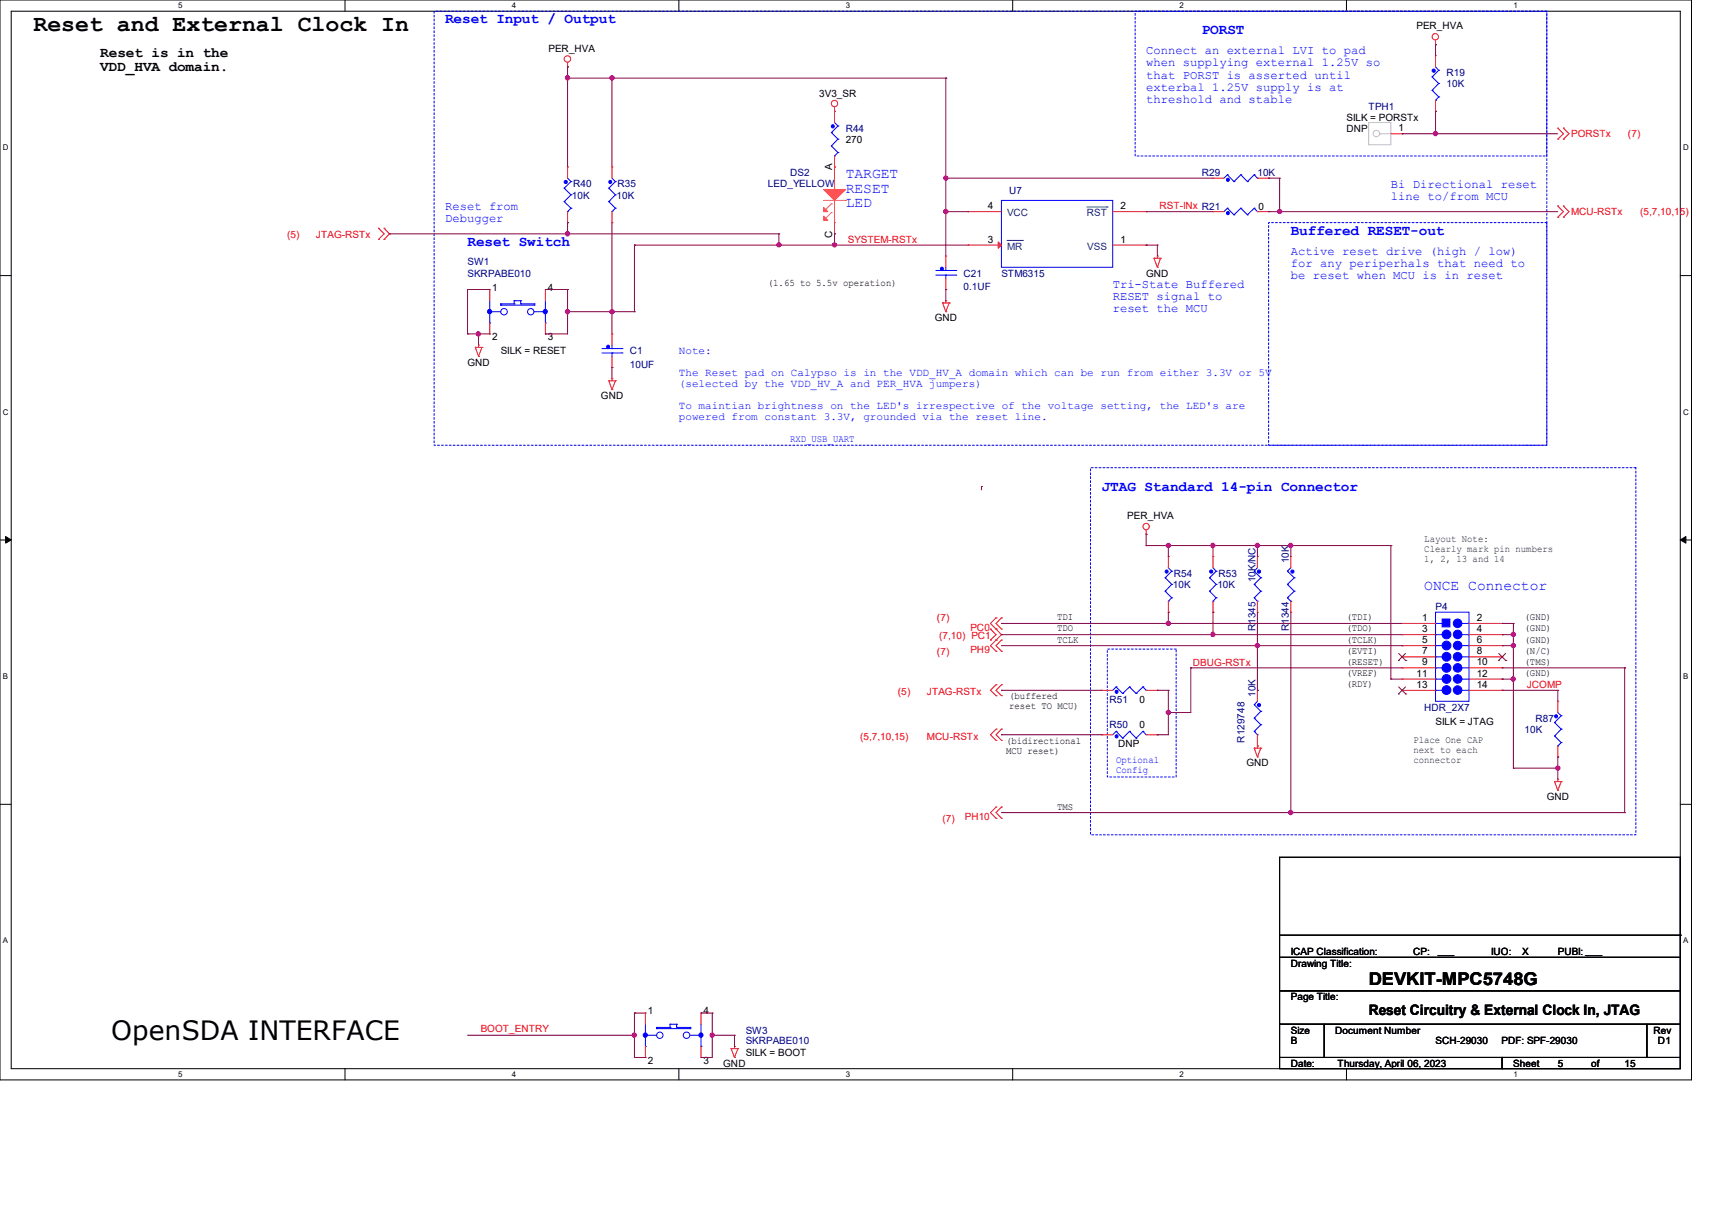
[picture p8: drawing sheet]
<svg xmlns="http://www.w3.org/2000/svg" width="297mm" height="210mm" viewBox="0 0 297 210" stroke-linecap="round" stroke-linejoin="round" font-family="sans-serif">
<path d="M0 0h293.5v187.3h-293.5zM1.9 1.9h289.6v183.4h-289.6z" fill="none" stroke="#000" stroke-width=".17"/>
<g fill="#fff">
<path d="M30.9 .2h.8v1.5h-.8z"/>
<path d="M30.9 185.5h.8v1.6h-.8z"/>
</g>
<path d="M59.9 0v1.9M59.9 185.3v2" fill="none" stroke="#000" stroke-width=".17"/>
<g fill="#fff">
<path d="M88.8 .2h.8v1.5h-.8z"/>
<path d="M88.8 185.5h.8v1.6h-.8z"/>
</g>
<path d="M117.8 0v1.9M117.8 185.3v2" fill="none" stroke="#000" stroke-width=".17"/>
<g fill="#fff">
<path d="M146.7 .2h.8v1.5h-.8z"/>
<path d="M146.7 185.5h.8v1.6h-.8z"/>
</g>
<path d="M175.7 0v1.9M175.7 185.3v2" fill="none" stroke="#000" stroke-width=".17"/>
<g fill="#fff">
<path d="M204.6 .2h.8v1.5h-.8z"/>
<path d="M204.6 185.5h.8v1.6h-.8z"/>
</g>
<path d="M233.6 0v1.9M233.6 185.3v2" fill="none" stroke="#000" stroke-width=".17"/>
<g fill="#fff">
<path d="M262.6 .2h.7v1.5h-.7z"/>
<path d="M262.6 185.5h.7v1.6h-.7z"/>
<path d="M.5 24.8h1v1.6h-1z"/>
<path d="M292 24.8h1v1.6h-1z"/>
<path d="M.5 70.7h1v1.5h-1z"/>
<path d="M292 70.7h1v1.5h-1z"/>
</g>
<path d="M0 47.8h1.9M291.5 47.8h2" fill="none" stroke="#000" stroke-width=".17"/>
<g fill="#fff">
<path d="M.5 116.5h.9v1.6h-.9z"/>
<path d="M292 116.5h.9v1.6h-.9z"/>
</g>
<path d="M0 93.6h1.9M291.5 93.6h2" fill="none" stroke="#000" stroke-width=".17"/>
<path d="M1 93l.9 .6-.9 .6zM291.5 93.6l1-.6v1.2z" fill="#000" stroke="#000" stroke-width=".17"/>
<g fill="#fff">
<path d="M.5 162.4h.9v1.5h-.9z"/>
<path d="M292 162.4h.9v1.5h-.9z"/>
</g>
<path d="M0 139.5h1.9M291.5 139.5h2M222 148.7h69.5v17.3h-69.5zM222 166h69.5v5.8h-69.5zM222 171.8h69.5v5.8h-69.5zM222 177.6h7.7v5.8h-7.7zM222 162.2h69.5M229.7 177.6h56v5.8h-56zM285.7 177.6h5.8v5.8h-5.8zM291.5 162.2h.1M222 183.4h38.6v1.9h-38.6zM260.6 183.4h30.9v1.9h-30.9z" fill="none" stroke="#000" stroke-width=".17"/>
<path d="M75.3 1.9h193.1v75.3h-193.1zM196.9 1.9h71.5v25.2h-71.5zM220.1 38.6h48.3v38.6h-48.3zM189.2 81.1h94.6v63.7h-94.6zM192.1 112.6h11.9v22.1h-11.9z" fill="none" stroke="#00f" stroke-width=".17" stroke-dasharray=".3"/>
<g fill="none" stroke="#f00" stroke-width=".17">
<path d="M98.5 11.6h.1M98.5 10.8v.8M144.8 19.3h.1M144.8 18.5v2.8M249 7.7h.1M249 9.7h.1M249 19.3h.1M249 7v.7M249 9.7v1.9M249 17.4v1.9M65.7 39.6h.1M65.7 39.6l.9 1-.9 .9"/>
<path d="M66.6 39.6h.1M66.6 39.6l1 1-1 .9M98.5 29h.1M98.5 38.6h.1M98.5 29v1.9M98.5 36.7v1.9M106.2 29h.1M106.2 38.6h.1M106.2 29v1.9M106.2 36.7v1.9M144.8 29h.1M144.8 27.1v3.8"/>
<path d="M144.8 38.6v2M168 36.7h.1M168 36.7h5.7M193 36.7h5.8M198.8 36.7h.1M210.4 30.9h.1M210.4 36.7h.1M210.4 36.7h1.9M210.4 30.9h1.9M218.1 36.7h2M218.1 30.9h2M220.1 30.9h.1"/>
<path d="M220.1 36.7h.1M241.3 23.2h1.9M243.2 23.2h.1M270.3 37.7h.1M270.3 35.7h.1M270.3 24.1h.1M270.3 22.2h.1M270.3 35.7l.9 1-.9 1M270.3 22.2l.9 1-.9 .9M271.2 37.7h.1M271.2 35.7h.1M271.2 24.1h.1"/>
<path d="M271.2 22.2h.1M271.2 35.7l1 1-1 1M271.2 22.2l1 1-1 .9M65.7 41.5h.1M66.6 41.5h.1M83 59.9h.1M83 59.9v.3M85 50.2h.1M85 57.9h.1M85 50.2v2M85 56v1.9M94.6 50.2h.1"/>
<path d="M94.6 57.9h.1M94.6 50.2v2M94.6 56v1.9M106.2 57.9h.1M106.2 57.9v2M144.8 40.6h.1M163.5 52.5h.1M163.5 52.5h1.2M163.5 52.5l.6 1.6M164.1 52.2h.1M164.1 54.1h.1M164.1 44.4h.1"/>
<path d="M164.1 50.2h.1M164.1 44.4v2M164.1 48.3v1.9M164.1 52.2v.3M164.7 52.5h.1M164.7 52.5l-.6 1.6M168 42.5h.1M168 42.5h5.7M193 42.5h5.8M198.8 42.5h.1M200.2 44.8h.1M200.2 44.8h1.1"/>
<path d="M200.2 44.8l.6 1.6M200.8 44.4h.1M200.8 46.4h.1M200.8 44.4v.4M201.3 44.8h.1M201.3 44.8l-.5 1.6M82.5 60.2h.1M82.5 60.2h1.1M82.5 60.2l.5 1.6M83 61.8h.1M83.6 60.2h.1M83.6 60.2l-.6 1.6"/>
<path d="M105.6 66h.1M105.6 66h1.2M105.6 66l.6 1.6M106.2 65.7h.1M106.2 67.6h.1M106.2 63.7h.1M106.2 61.8v1.9M106.2 65.7v.3M106.8 66h.1M106.8 66l-.6 1.6M198.8 92.7h.1M198.8 91.9v.8"/>
<path d="M202.7 96.5h.1M202.7 96.5v2M210.4 96.5h.1M210.4 96.5v2M218.1 96.5h.1M218.1 96.5v2M223.9 96.5h.1M223.9 96.5v2M171.8 109.1h.1M171.8 111h.1M171.8 109.1l1 1-1 .9M172.8 111h.1"/>
<path d="M172.8 109.1h.1M172.8 118.7h.1M172.8 107.1h.1M172.8 112.9h.1M172.8 109.1l.9 1-1.9 1.9 1 .9M172.8 118.7l-1 1 1 .9M172.8 107.1l-1 1 1 1M173.7 118.7h.1M173.7 109.1h.1M173.7 107.1h.1M173.7 112.9h.1M173.7 111h.1"/>
<path d="M173.7 118.7l-.9 1 .9 .9M173.7 107.1l-.9 1 .9 1M173.7 111l-.9 1 .9 .9M191.1 119.7h.1M191.1 119.7h1.9M198.8 119.7h2M200.8 119.7h.1M202.7 106.2h.1M202.7 104.3v1.9M210.4 106.2h.1M210.4 104.3v1.9M218.1 119.7h.1"/>
<path d="M218.1 106.2h.1M218.1 104.3v1.9M218.1 119.7v1.9M223.9 106.2h.1M223.9 104.3v1.9M243.2 108.1h.1M243.2 110.1h.1M243.2 112h.1M243.2 113.9h.1M243.2 115.8h.1M243.2 117.8h.1M243.2 119.7h.1"/>
<path d="M243.2 108.1h5.8M243.2 110.1h5.8M243.2 112h5.8M243.2 113.9h5.8M243.2 115.8h5.8M243.2 117.8h5.8M243.2 119.7h5.8M254.8 108.1h5.8M254.8 110.1h5.8M254.8 112h5.8M254.8 113.9h5.8M254.8 115.8h5.8"/>
<path d="M254.8 117.8h5.8M254.8 119.7h5.8M260.6 108.1h.1M260.6 110.1h.1M260.6 112h.1M260.6 113.9h.1M260.6 115.8h.1M260.6 117.8h.1M260.6 119.7h.1M172.8 126.4h.1M172.8 128.4h.1M172.8 120.6h.1"/>
<path d="M172.8 140h.1M172.8 126.4l-1 1 1 1M172.8 140l-1 .9 1 1M173.7 126.4h.1M173.7 128.4h.1M173.7 120.6h.1M173.7 140h.1M173.7 126.4l-.9 1 .9 1M173.7 140l-.9 .9 .9 1M191.1 127.4h.1M191.1 127.4h1.9M198.8 127.4h2"/>
<path d="M200.8 127.4h.1M217.6 129.8h.1M217.6 129.8h1.1M217.6 129.8l.5 1.5M218.1 129.4h.1M218.1 131.3h.1M218.1 127.4v2.4M218.7 129.8h.1M218.7 129.8l-.6 1.5M269.7 135.6h.1M269.7 135.6h1.1M269.7 135.6l.6 1.5"/>
<path d="M270.3 135.1h.1M270.3 137.1h.1M270.3 121.6h.1M270.3 131.3h.1M270.3 121.6v2M270.3 129.4v1.9M270.3 135.1v.5M270.8 135.6h.1M270.8 135.6l-.5 1.5M172.8 141.9h.1M173.7 141.9h.1M112 175.7h.1"/>
<path d="M112 175.7v1.9M121.6 175.7h.1M121.6 175.7v1.9M112 183.4h.1M112 181.5v1.9M121.6 183.4h.1M121.6 181.5v1.9M126.8 181.9h.1M126.8 181.9h1.2M126.8 181.9l.6 1.5M127.4 181.5h.1M127.4 183.4h.1"/>
<path d="M127.4 181.5v.4M128 181.9h.1M128 181.9l-.6 1.5"/>
<circle cx="98.5" cy="10.2" r=".56"/>
<circle cx="144.8" cy="17.9" r=".55"/>
<circle cx="249" cy="6.4" r=".55"/>
<circle cx="198.8" cy="91.3" r=".55"/>
</g>
<g fill="none" stroke="#00f" stroke-width=".17">
<path d="M248.5 13.3h.1M248.5 15.7h.1M248.5 13.3l1.1 1.2M248.5 15.7l1.1 1.1M249 17.4h.1M249 11.6l.6 .6M249.6 12.2h.1M249.6 14.5h.1M249.6 16.8h.1M249.6 12.2l-1.1 1.1M249.6 14.5l-1.1 1.2M249.6 16.8l-.6 .6"/>
<path d="M97.9 32.6h.1M97.9 35h.1M97.9 32.6l1.2 1.2M97.9 35l1.2 1.1M98.5 36.7h.1M98.5 30.9l.6 .6M99.1 31.5h.1M99.1 33.8h.1M99.1 36.1h.1M99.1 31.5l-1.2 1.1M99.1 33.8l-1.2 1.2M99.1 36.1l-.6 .6"/>
<path d="M105.6 32.6h.1M105.6 35h.1M105.6 32.6l1.2 1.2M105.6 35l1.2 1.1M106.2 36.7h.1M106.2 30.9l.6 .6M106.8 31.5h.1M106.8 33.8h.1M106.8 36.1h.1M106.8 31.5l-1.2 1.1M106.8 33.8l-1.2 1.2M106.8 36.1l-.6 .6"/>
<path d="M144.2 23h.1M144.2 25.3h.1M144.2 23l1.2 1.1M144.2 25.3l1.2 1.2M144.8 27.1h.1M144.8 21.3l.6 .5M145.4 21.8h.1M145.4 24.1h.1M145.4 26.5h.1M145.4 21.8l-1.2 1.2M145.4 24.1l-1.2 1.2M145.4 26.5l-.6 .6"/>
<path d="M173.7 34.8h19.3v11.6h-19.3zM212.9 30.3h.1M212.9 36.1h.1M212.9 30.3l-.6 .6M212.9 30.3l1.2 1.2M212.9 36.1l-.6 .6M212.9 36.1l1.2 1.2M214.1 31.5h.1M214.1 37.3h.1M215.3 30.3h.1M215.3 36.1h.1M215.3 30.3l-1.2 1.2"/>
<path d="M215.3 30.3l1.1 1.2M215.3 36.1l-1.2 1.2M215.3 36.1l1.1 1.2M216.4 31.5h.1M216.4 37.3h.1M217.6 30.3h.1M217.6 36.1h.1M217.6 30.3l-1.2 1.2M217.6 30.3l.5 .6M217.6 36.1l-1.2 1.2M217.6 36.1l.5 .6M218.1 30.9h.1"/>
<path d="M218.1 36.7h.1M85 54.1h.1M85 56h.1M85 54.1h1.9M85 52.2v3.8M86.9 52.7h.1M86.9 52.9h.1M86.9 52.9h5.8M86.9 52.7h2.3M86.9 52.7v.2M89.2 52.2h.1M89.2 52.7h.1"/>
<path d="M89.2 52.2h1.1M89.2 52.2v.5M90.3 52.7h.1M90.3 52.2h.1M90.3 52.7h2.4M90.3 52.2v.5M92.7 52.9h.1M92.7 52.7h.1M92.7 52.7v.2M92.7 54.1h1.9M94.6 54.1h.1M94.6 56h.1"/>
<path d="M94.6 52.2v3.8M106.2 59.9v.6M162.3 47.7h3.5M162.3 46.9h3.5M164.1 47.7h.1M164.1 46.9h.1M164.1 46.4v.5M164.1 47.7v.6M165.8 47.7h.1M165.8 46.9h.1M104.4 61.2h3.5M104.4 60.5h3.5"/>
<path d="M106.2 61.2h.1M106.2 60.5h.1M106.2 61.2v.6M107.9 61.2h.1M107.9 60.5h.1M202.7 98.5l.6 .6M203.3 99.1h.1M203.3 99.1l-1.2 1.1M210.4 98.5l.6 .6M211 99.1h.1M211 99.1l-1.2 1.1M217.6 99.1h.1"/>
<path d="M217.6 99.1l1.1 1.1M218.1 98.5l-.5 .6M223.4 99.1h.1M223.4 99.1l1.1 1.1M223.9 98.5l-.5 .6M193.6 119.1h.1M193.6 119.1l-.6 .6M193.6 119.1l1.2 1.2M196 119.1h.1M196 119.1l-1.2 1.2M196 119.1l1.1 1.2M198.3 119.1h.1"/>
<path d="M198.3 119.1l-1.2 1.2M198.3 119.1l.5 .6M198.8 119.7h.1M202.1 100.2h.1M202.1 102.5h.1M202.1 100.2l1.2 1.1M202.1 102.5l1.2 1.2M202.7 104.3h.1M203.3 101.3h.1M203.3 103.7h.1M203.3 101.3l-1.2 1.2M203.3 103.7l-.6 .6"/>
<path d="M209.8 100.2h.1M209.8 102.5h.1M209.8 100.2l1.2 1.1M209.8 102.5l1.2 1.2M210.4 104.3h.1M211 101.3h.1M211 103.7h.1M211 101.3l-1.2 1.2M211 103.7l-.6 .6M217.6 101.3h.1M217.6 103.7h.1M217.6 101.3l1.1 1.2"/>
<path d="M217.6 103.7l.5 .6M218.1 104.3h.1M218.7 100.2h.1M218.7 102.5h.1M218.7 100.2l-1.1 1.1M218.7 102.5l-1.1 1.2M223.4 101.3h.1M223.4 103.7h.1M223.4 101.3l1.1 1.2M223.4 103.7l.5 .6M223.9 104.3h.1M224.5 100.2h.1"/>
<path d="M224.5 102.5h.1M224.5 100.2l-1.1 1.1M224.5 102.5l-1.1 1.2M249 106.2h5.8v15.4h-5.8zM249 108.1h.1M249 110.1h.1M249 112h.1M249 113.9h.1M249 115.8h.1M249 117.8h.1M249 119.7h.1M249 108.1h2"/>
<path d="M249 110.1h2M249 112h2M249 113.9h2M249 115.8h2M249 117.8h2M249 119.7h2M252.9 119.7h.1M252.9 117.8h.1M252.9 115.8h.1M252.9 113.9h.1M252.9 112h.1M252.9 110.1h.1"/>
<path d="M252.9 108.1h.1M252.9 108.1h1.9M252.9 110.1h1.9M252.9 112h1.9M252.9 113.9h1.9M252.9 115.8h1.9M252.9 117.8h1.9M252.9 119.7h1.9M193.6 126.8h.1M193.6 126.8l-.6 .6M193.6 126.8l1.2 1.2M194.8 128h.1"/>
<path d="M194.8 120.3h.1M196 126.8h.1M196 126.8l-1.2 1.2M196 126.8l1.1 1.2M197.1 128h.1M197.1 120.3h.1M198.3 126.8h.1M198.3 126.8l-1.2 1.2M198.3 126.8l.5 .6M198.8 127.4h.1M217.6 122.2h.1M217.6 124.5h.1"/>
<path d="M217.6 126.8h.1M217.6 122.2l1.1 1.2M217.6 124.5l1.1 1.2M217.6 126.8l.5 .6M218.1 127.4h.1M218.1 121.6l-.5 .6M218.7 123.4h.1M218.7 125.7h.1M218.7 123.4l-1.1 1.1M218.7 125.7l-1.1 1.1M269.7 125.3h.1M269.7 127.6h.1"/>
<path d="M269.7 125.3l1.1 1.1M269.7 127.6l1.1 1.2M270.3 129.4h.1M270.3 123.6l.5 .5M270.8 124.1h.1M270.8 126.4h.1M270.8 128.8h.1M270.8 124.1l-1.1 1.2M270.8 126.4l-1.1 1.2M270.8 128.8l-.5 .6M112 179.5h.1M112 179.5h1.9"/>
<path d="M112 177.6v3.9M113.9 178.2h.1M113.9 178.4h.1M113.9 178.4h5.8M113.9 178.2h2.3M113.9 178.2v.2M116.2 177.6h.1M116.2 178.2h.1M116.2 177.6h1.2M116.2 177.6v.6M117.4 178.2h.1M117.4 177.6h.1"/>
<path d="M117.4 178.2h2.3M117.4 177.6v.6M119.7 178.4h.1M119.7 178.2h.1M119.7 178.2v.2M119.7 179.5h1.9M121.6 179.5h.1M121.6 177.6v3.9M112 181.5h.1M121.6 181.5h.1"/>
<circle cx="87.4" cy="54.1" r=".56"/>
<circle cx="92.1" cy="54.1" r=".55"/>
<circle cx="114.5" cy="179.5" r=".55"/>
<circle cx="119.1" cy="179.5" r=".56"/>
</g>
<g fill="#00f" stroke="#00f" stroke-width=".17">
<path d="M250.2 107.4h1.3v1.3h-1.3z" fill-rule="evenodd"/>
<circle cx="121.6" cy="179.5" r=".37"/>
<circle cx="111.9" cy="179.5" r=".37"/>
<circle cx="218.4" cy="122.3" r=".28"/>
<circle cx="105.5" cy="60.1" r=".27"/>
<circle cx="105.9" cy="31.6" r=".27"/>
<circle cx="94.6" cy="54" r=".37"/>
<circle cx="84.9" cy="54" r=".37"/>
<circle cx="252.9" cy="108.1" r=".74"/>
<circle cx="251" cy="110" r=".76"/>
<circle cx="252.9" cy="110" r=".74"/>
<circle cx="251" cy="112" r=".76"/>
<circle cx="252.9" cy="112" r=".74"/>
<circle cx="251" cy="113.9" r=".76"/>
<circle cx="252.9" cy="113.9" r=".74"/>
<circle cx="251" cy="115.8" r=".76"/>
<circle cx="252.9" cy="115.8" r=".74"/>
<circle cx="251" cy="117.8" r=".76"/>
<circle cx="252.9" cy="117.7" r=".74"/>
<circle cx="251" cy="119.7" r=".76"/>
<circle cx="252.9" cy="119.7" r=".74"/>
<circle cx="202.4" cy="99.1" r=".27"/>
<circle cx="224.2" cy="99.1" r=".28"/>
<circle cx="213" cy="31.2" r=".27"/>
<circle cx="210.1" cy="99.1" r=".28"/>
<circle cx="163.4" cy="46.6" r=".27"/>
<circle cx="213" cy="37" r=".27"/>
<circle cx="193.7" cy="127.7" r=".27"/>
<circle cx="218.4" cy="99.1" r=".28"/>
<circle cx="193.7" cy="120" r=".27"/>
<circle cx="269.9" cy="124.2" r=".27"/>
<circle cx="98.1" cy="31.6" r=".28"/>
<circle cx="248.7" cy="12.3" r=".28"/>
<circle cx="144.5" cy="21.9" r=".27"/>
</g>
<g fill="none" stroke="#c0c0c0" stroke-width=".17">
<path d="M237.4 21.3h3.9v3.8h-3.9zM239.4 23.2h.1M239.4 23.2h1.9"/>
<circle cx="238.8" cy="23.2" r=".56"/>
</g>
<path d="M188.6 35.9h3.5M192.1 35.9h.1M174.7 41.7h2.7M177.4 41.7h.1" fill="none" stroke="#004080" stroke-width=".17"/>
<path d="M173.2 42l.5 .5-.5 .6z" fill="#f00" stroke="#f00" stroke-width=".17"/>
<path d="M242.6 114.6h.1M242.7 113.3l1.2 1.3M242.7 119.1l1.2 1.3M243.8 113.3l-1.2 1.3M243.8 119.1l-1.2 1.3M243.9 114.6h.1M260 114.6h.1M260 113.3l1.2 1.3M261.2 113.3l-1.2 1.3M261.2 114.6h.1M242.6 120.4h.1M243.9 120.4h.1" fill="none" stroke="#804000" stroke-width=".17"/>
<g fill="#ff8040" stroke="#ff8040" stroke-width=".17">
<path d="M142.9 32.9h3.8l-1.9 1.9z"/>
<path d="M142.9 35.9l.7 .8h-.7z"/>
<path d="M142.9 37.5l.7 .7h-.7z"/>
</g>
<path d="M142.9 34.8h3.8M144.2 35.3h.1M144.2 36.9h.1M144.2 35.3l-.9 1M144.2 36.9l-.9 .9M144.8 32.9h.1M144.8 38.6h.1M144.8 30.9v2M144.8 34.8v3.8M146.7 34.8h.1" fill="none" stroke="#ff8040" stroke-width=".17"/>
<g fill="none" stroke="#800040" stroke-width=".17">
<path d="M98.5 13.5h.1M98.5 11.6h.1M98.5 11.6v17.4M98.5 13.5h65.6M106.2 13.5h.1M106.2 13.5v15.5M164.1 13.5h.1M164.1 13.5v30.9M249 19.3h.1M249 7.7h.1M249 7.7v2M249 19.3v3.9"/>
<path d="M98.5 38.6h.1M98.5 38.6v2M106.2 38.6v19.3M164.1 30.9h.1M164.1 36.7h.1M164.1 36.7h3.9M164.1 30.9h46.3M198.8 36.7h.1M198.8 36.7h11.6M220.1 36.7h.1M220.1 30.9h.1M220.1 36.7h50.2"/>
<path d="M220.1 30.9h1.9M222 30.9h.1M222 36.7h.1M222 30.9v5.8M243.2 23.2h.1M243.2 23.2h27.1M249 23.2h.1M67.6 40.6h.1M67.6 40.6h67.5M81.1 50.2h.1M81.1 57.9h.1M81.1 50.2v7.7"/>
<path d="M81.1 50.2h3.9M81.1 57.9h3.9M83 57.9h.1M83 57.9v2M94.6 57.9h.1M94.6 50.2h.1M94.6 50.2h3.9M98.5 54.1h.1M98.5 50.2h.1M98.5 50.2v7.7h-3.9M98.5 54.1h11.6M106.2 54.1h.1"/>
<path d="M110.1 54.1h.1M110.1 42.5h.1M110.1 42.5h57.9M110.1 42.5v11.6M135.1 40.6h.1M135.1 42.5h.1M135.1 40.6v1.9M144.8 42.5h.1M144.8 40.6h.1M144.8 40.6v1.9M164.1 50.2h.1M164.1 50.2v2"/>
<path d="M198.8 42.5h.1M198.8 42.5h2M200.8 42.5h.1M200.8 42.5v1.9M106.2 63.7h.1M106.2 63.7v2M170.3 84.4h.1M170.3 84.4v.6M198.8 94.6h.1M198.8 92.7h.1M198.8 94.6h42.5M198.8 92.7v1.9"/>
<path d="M202.7 94.6h.1M202.7 94.6v1.9M210.4 94.6h.1M210.4 94.6v1.9M218.1 94.6h.1M218.1 94.6v1.9M223.9 94.6h.1M223.9 94.6v1.9M241.3 94.6h.1M241.3 94.6v23.2M173.7 108.1h.1M173.7 110.1h.1"/>
<path d="M173.7 119.7h.1M173.7 108.1h69.5M173.7 110.1h69.5M173.7 112h69.5M173.7 119.7h17.4M200.8 119.7h.1M200.8 119.7h1.9M202.7 108.1h.1M202.7 106.2h.1M202.7 119.7h.1M202.7 106.2v1.9M202.7 119.7v7.7h-1.9"/>
<path d="M206.6 115.8h.1M206.6 115.8h36.6M206.6 115.8v7.8h-3.9M210.4 110.1h.1M210.4 106.2h.1M210.4 106.2v3.9M218.1 112h.1M218.1 119.7h.1M218.1 106.2v13.5M223.9 106.2v34.7M241.3 117.8h.1M241.3 117.8h1.9"/>
<path d="M243.2 112h.1M260.6 108.1h.1M260.6 110.1h.1M260.6 117.8h.1M260.6 119.7h.1M260.6 112h.1M260.6 108.1h2M260.6 110.1h2M260.6 112h2M260.6 115.8h21.3M260.6 119.7h9.7M260.6 117.8h2"/>
<path d="M262.6 108.1h.1M262.6 112h.1M262.6 117.8h.1M262.6 110.1h.1M262.6 108.1v25.1M270.3 119.7h.1M270.3 119.7v1.9M281.9 115.8h.1M281.9 115.8v25.1M173.7 127.4h.1M173.7 127.4h17.4M200.8 127.4h.1"/>
<path d="M202.7 123.6h.1M262.6 133.2h.1M262.6 133.2h7.7M270.3 131.3h.1M270.3 133.2h.1M270.3 131.3v3.8M173.7 140.9h108.2M223.9 140.9h.1M281.9 140.9h.1M81.1 179.5h29M110.1 179.5h.1M110.1 175.7h.1"/>
<path d="M110.1 175.7h1.9M110.1 175.7v7.7M121.6 175.7h.1M121.6 175.7h2M123.6 179.5h.1M123.6 175.7h.1M123.6 179.5h3.8M123.6 175.7v7.7h-2M127.4 179.5h.1M127.4 179.5v2M110.1 183.4h.1M110.1 183.4h1.9"/>
<path d="M121.6 183.4h.1"/>
</g>
<g fill="#f0f" stroke="#f0f" stroke-width=".17">
<circle cx="98.4" cy="13.5" r=".37"/>
<circle cx="106.2" cy="54" r=".37"/>
<circle cx="144.8" cy="42.5" r=".37"/>
<circle cx="222" cy="36.7" r=".37"/>
<circle cx="106.2" cy="13.5" r=".37"/>
<circle cx="249" cy="23.2" r=".37"/>
<circle cx="98.4" cy="40.5" r=".37"/>
<circle cx="164.1" cy="30.9" r=".37"/>
<circle cx="98.4" cy="54" r=".37"/>
<circle cx="83" cy="57.9" r=".37"/>
<circle cx="164.1" cy="36.7" r=".37"/>
<circle cx="202.7" cy="108.1" r=".37"/>
<circle cx="210.4" cy="110" r=".37"/>
<circle cx="202.7" cy="94.6" r=".37"/>
<circle cx="210.4" cy="94.6" r=".37"/>
<circle cx="270.3" cy="133.2" r=".37"/>
<circle cx="202.7" cy="123.5" r=".37"/>
<circle cx="262.5" cy="110" r=".37"/>
<circle cx="262.5" cy="117.8" r=".37"/>
<circle cx="262.5" cy="112" r=".37"/>
<circle cx="223.9" cy="140.9" r=".37"/>
<circle cx="123.5" cy="179.5" r=".37"/>
<circle cx="110" cy="179.5" r=".37"/>
<circle cx="218.1" cy="112" r=".37"/>
<circle cx="218.1" cy="94.6" r=".37"/>
<circle cx="223.9" cy="94.6" r=".37"/>
<circle cx="135.1" cy="42.5" r=".37"/>
</g>
<text font-size="4.6" x="19.3" y="180.3">OpenSDA INTERFACE</text>
<text font-size="4" x="5.8" y="5.3">Reset and External Clock In</text>
<text font-size="3" x="237.4" y="170.8">DEVKIT-MPC5748G</text>
<g font-size="2.5" fill="#00f">
<text x="77.2" y="4">Reset Input / Output</text>
<text x="208.5" y="6">PORST</text>
<text x="146.7" y="30.9">TARGET</text>
<text x="146.7" y="33.4">RESET</text>
<text x="146.7" y="35.9">LED</text>
<text x="223.9" y="40.7">Buffered RESET-out</text>
<text x="81.1" y="42.6">Reset Switch</text>
<text x="191.1" y="85.1">JTAG Standard 14-pin Connector</text>
<text x="247.1" y="102.4">ONCE Connector</text>
</g>
<g font-size="2.5">
<text x="17.4" y="9.8">Reset is in the</text>
<text x="17.4" y="12.3">VDD_HVA domain.</text>
<text x="237.4" y="176.1">Reset Circuitry &amp; External Clock In, JTAG</text>
</g>
<g font-size="2.1" fill="#00f">
<text x="198.8" y="9.4">Connect an external LVI to pad</text>
<text x="198.8" y="11.5">when supplying external 1.25V so</text>
<text x="198.8" y="13.6">that PORST is asserted until</text>
<text x="198.8" y="15.7">exterbal 1.25V supply is at</text>
<text x="198.8" y="17.9">threshold and stable</text>
<text x="241.3" y="32.6">Bi Directional reset</text>
<text x="241.3" y="34.7">line to/from MCU</text>
<text x="77.2" y="36.4">Reset from</text>
<text x="77.2" y="38.5">Debugger</text>
<text x="223.9" y="44.2">Active reset drive (high / low)</text>
<text x="223.9" y="46.3">for any periperhals that need to</text>
<text x="193" y="49.9">Tri-State Buffered</text>
<text x="193" y="52">RESET signal to</text>
<text x="223.9" y="48.4">be reset when MCU is in reset</text>
<text x="193" y="54.1">reset the MCU</text>
</g>
<g font-size="1.9" fill="#00f">
<text x="117.8" y="61.3">Note:</text>
<text x="117.8" y="65.2">The Reset pad on Calypso is in the VDD_HV_A domain which can be run from either 3.3V or 5V</text>
<text x="117.8" y="67.1">(selected by the VDD_HV_A and PER_HVA jumpers)</text>
<text x="117.8" y="70.9">To maintian brightness on the LED's irrespective of the voltage setting, the LED's are</text>
<text x="117.8" y="72.8">powered from constant 3.3V, grounded via the reset line.</text>
</g>
<g font-size="1.7">
<text x="245.7" y="5.1">PER_HVA</text>
<text x="95.2" y="9">PER_HVA</text>
<text x="142.1" y="16.9">3V3_SR</text>
<text x="233.6" y="22.9">DNP</text>
<text x="233.6" y="20.9">SILK = PORSTx</text>
<text x="242.6" y="22.8">1</text>
<text x="144.4" y="29.5" transform="rotate(-90 144.4 29.5)">A</text>
<text x="146.7" y="24.8">270</text>
<text x="144.4" y="41.2" transform="rotate(-90 144.4 41.2)">C</text>
<text x="171.4" y="36.3">4</text>
<text x="194.4" y="36.3">2</text>
<text x="218.3" y="36.4">0</text>
<text x="171.4" y="42.1">3</text>
<text x="194.4" y="42.1">1</text>
<text x="198.8" y="48">GND</text>
<text x="85.4" y="50.4">1</text>
<text x="95" y="50.4">4</text>
<text x="133.2" y="49.7">(1.65 to 5.5v operation)</text>
<text x="85.4" y="59">2</text>
<text x="95" y="59">3</text>
<text x="162.2" y="55.7">GND</text>
<text x="81.1" y="63.4">GND</text>
<text x="86.9" y="61.5">SILK = RESET</text>
<text x="104.3" y="69.2">GND</text>
<text x="195.6" y="90">PER_HVA</text>
<text x="183.4" y="107.6">TDI</text>
<text x="233.6" y="107.6">(TDI)</text>
<text x="246.7" y="107.7">1</text>
<text x="256.2" y="107.7">2</text>
<text x="264.5" y="107.6">(GND)</text>
<text x="183.4" y="109.5">TDO</text>
<text x="183.4" y="111.5">TCLK</text>
<text x="233.6" y="109.5">(TDO)</text>
<text x="233.6" y="111.5">(TCLK)</text>
<text x="233.6" y="113.4">(EVTI)</text>
<text x="246.7" y="109.6">3</text>
<text x="246.7" y="111.5">5</text>
<text x="246.7" y="113.5">7</text>
<text x="256.2" y="109.6">4</text>
<text x="256.2" y="111.5">6</text>
<text x="256.2" y="113.5">8</text>
<text x="264.5" y="113.4">(N/C)</text>
<text x="264.5" y="109.5">(GND)</text>
<text x="264.5" y="111.5">(GND)</text>
<text x="233.6" y="119.2">(RDY)</text>
<text x="233.6" y="115.3">(RESET)</text>
<text x="233.6" y="117.2">(VREF)</text>
<text x="245.7" y="117.3">11</text>
<text x="245.7" y="119.3">13</text>
<text x="246.7" y="115.4">9</text>
<text x="256.2" y="115.4">10</text>
<text x="256.2" y="117.3">12</text>
<text x="256.2" y="119.3">14</text>
<text x="264.5" y="115.3">(TMS)</text>
<text x="264.5" y="117.2">(GND)</text>
<text x="175.1" y="121.3">(buffered</text>
<text x="175.1" y="123">reset TO MCU)</text>
<text x="197.7" y="121.9">0</text>
<text x="249" y="125.7">SILK = JTAG</text>
<text x="174.5" y="129">(bidirectional</text>
<text x="174.5" y="130.8">MCU reset)</text>
<text x="194" y="129.6">DNP</text>
<text x="197.7" y="126.3">0</text>
<text x="216.2" y="132.9">GND</text>
<text x="183.4" y="140.4">TMS</text>
<text x="268.3" y="138.7">GND</text>
<text x="223.9" y="167.6">Drawing Title:</text>
<text x="223.9" y="165.7">ICAP Classification:</text>
<text x="245.2" y="165.7">CP:</text>
<text x="249.4" y="165.5">___</text>
<text x="258.7" y="165.7">IUO:</text>
<text x="264.1" y="165.7">X</text>
<text x="270.3" y="165.7">PUBI: ___</text>
<text x="223.9" y="173.4">Page Title:</text>
<text x="112.4" y="175.9">1</text>
<text x="122" y="175.9">4</text>
<text x="223.9" y="179.2">Size</text>
<text x="231.6" y="179.2">Document Number</text>
<text x="286.9" y="179.2">Rev</text>
<text x="112.4" y="184.4">2</text>
<text x="122" y="184.4">3</text>
<text x="125.5" y="185">GND</text>
<text x="129.4" y="183.1">SILK = BOOT</text>
<text x="223.9" y="185">Date:</text>
<text x="223.9" y="181.1">B</text>
<text x="232.1" y="185">Thursday, April 06, 2023</text>
<text x="249" y="181.1">SCH-29030</text>
<text x="260.5" y="181.1">PDF: SPF-29030</text>
<text x="262.5" y="185">Sheet</text>
<text x="270.2" y="185">5</text>
<text x="276" y="185">of</text>
<text x="281.8" y="185">15</text>
<text x="287.6" y="181.1">D1</text>
</g>
<g font-size="1.7" fill="#000080">
<text x="250.9" y="13.2">R19</text>
<text x="250.9" y="15.2">10K</text>
<text x="146.7" y="22.9">R44</text>
<text x="237.4" y="19">TPH1</text>
<text x="99.2" y="34.5">10K</text>
<text x="99.4" y="32.5">R40</text>
<text x="107" y="34.5">10K</text>
<text x="107.1" y="32.5">R35</text>
<text x="133.2" y="32.5">LED_YELLOW</text>
<text x="137.1" y="30.6">DS2</text>
<text x="175.1" y="33.7">U7</text>
<text x="208.5" y="30.6">R29</text>
<text x="218.1" y="30.6">10K</text>
<text x="81.1" y="46">SW1</text>
<text x="81.1" y="48">SKRPABE010</text>
<text x="167.2" y="48">C21</text>
<text x="173.7" y="48">STM6315</text>
<text x="167.2" y="50.3">0.1UF</text>
<text x="109.3" y="61.5">C1</text>
<text x="109.3" y="63.8">10UF</text>
<text x="203.7" y="100.1">R54</text>
<text x="211.4" y="100.1">R53</text>
<text x="217.8" y="101" transform="rotate(-90 217.8 101)">10K/NC</text>
<text x="223.6" y="97.7" transform="rotate(-90 223.6 97.7)">10K</text>
<text x="203.5" y="102">10K</text>
<text x="211.2" y="102">10K</text>
<text x="249" y="105.9">P4</text>
<text x="217.8" y="109.5" transform="rotate(-90 217.8 109.5)">R1345</text>
<text x="223.6" y="109.5" transform="rotate(-90 223.6 109.5)">R1344</text>
<text x="192.5" y="121.9">R51</text>
<text x="217.8" y="120.9" transform="rotate(-90 217.8 120.9)">10K</text>
<text x="247.1" y="123.2">HDR_2X7</text>
<text x="266.4" y="125.2">R87</text>
<text x="192.5" y="126.3">R50</text>
<text x="215.9" y="128.8" transform="rotate(-90 215.9 128.8)">R129748</text>
<text x="264.5" y="127.1">10K</text>
<text x="129.4" y="179.2">SW3</text>
<text x="129.4" y="181.1">SKRPABE010</text>
</g>
<g font-size="1.7" fill="#f00">
<text x="272.6" y="23.8">PORSTx</text>
<text x="282.4" y="23.8">(7)</text>
<text x="49.8" y="41.2">(5)</text>
<text x="54.8" y="41.2">JTAG-RSTx</text>
<text x="201.2" y="36.3">RST-INx R21</text>
<text x="272.6" y="37.3">MCU-RSTx</text>
<text x="284.6" y="37.3">(5,7,10,15)</text>
<text x="147.1" y="42.1">SYSTEM-RSTx</text>
<text x="162.6" y="107.8">(7)</text>
<text x="162.6" y="113.6">(7)</text>
<text x="162.9" y="110.9">(7,10) PC1</text>
<text x="168.4" y="109.3">PC0</text>
<text x="168.4" y="113.2">PH9</text>
<text x="207" y="115.4">DBUG-RSTx</text>
<text x="264.9" y="119.3">JCOMP</text>
<text x="155.8" y="120.5">(5)</text>
<text x="160.8" y="120.5">JTAG-RSTx</text>
<text x="149.2" y="128.3">(5,7,10,15)</text>
<text x="160.8" y="128.3">MCU-RSTx</text>
<text x="163.5" y="142.5">(7)</text>
<text x="167.4" y="142.2">PH10</text>
<text x="83.4" y="178.9">BOOT_ENTRY</text>
</g>
<g font-size="1.7" fill="#004080">
<text x="174.7" y="37.5">VCC</text>
<text x="188.5" y="37.5">RST</text>
<text x="174.7" y="43.3">MR</text>
<text x="188.6" y="43.3">VSS</text>
</g>
<g font-size="1.7" fill="#00f">
<text x="137.1" y="76.7">RXD_USB_UART</text>
<text x="193.6" y="132.3">Optional</text>
<text x="193.6" y="134">Config</text>
</g>
<g font-size="1.7" fill="#008000">
<text x="247.1" y="94.1">Layout Note:</text>
<text x="247.1" y="95.8">Clearly mark pin numbers</text>
<text x="247.1" y="97.5">1, 2, 13 and 14</text>
<text x="245.2" y="128.8">Place One CAP</text>
<text x="245.2" y="130.6">next to each</text>
<text x="245.2" y="132.3">connector</text>
</g>
<g font-size="1.4">
<text x="30.9" y="1.4">5</text>
<text x="88.8" y="1.4">4</text>
<text x="146.7" y="1.4">3</text>
<text x="204.6" y="1.4">2</text>
<text x="262.6" y="1.4">1</text>
<text x=".5" y="26.1">D</text>
<text x="292" y="26.1">D</text>
<text x=".5" y="71.9">C</text>
<text x="292" y="71.9">C</text>
<text x=".5" y="117.8">B</text>
<text x="292" y="117.8">B</text>
<text x=".5" y="163.6">A</text>
<text x="292" y="163.6">A</text>
<text x="30.9" y="186.8">5</text>
<text x="88.8" y="186.8">4</text>
<text x="146.7" y="186.8">3</text>
<text x="204.6" y="186.8">2</text>
<text x="262.6" y="186.8">1</text>
</g>
</svg>
